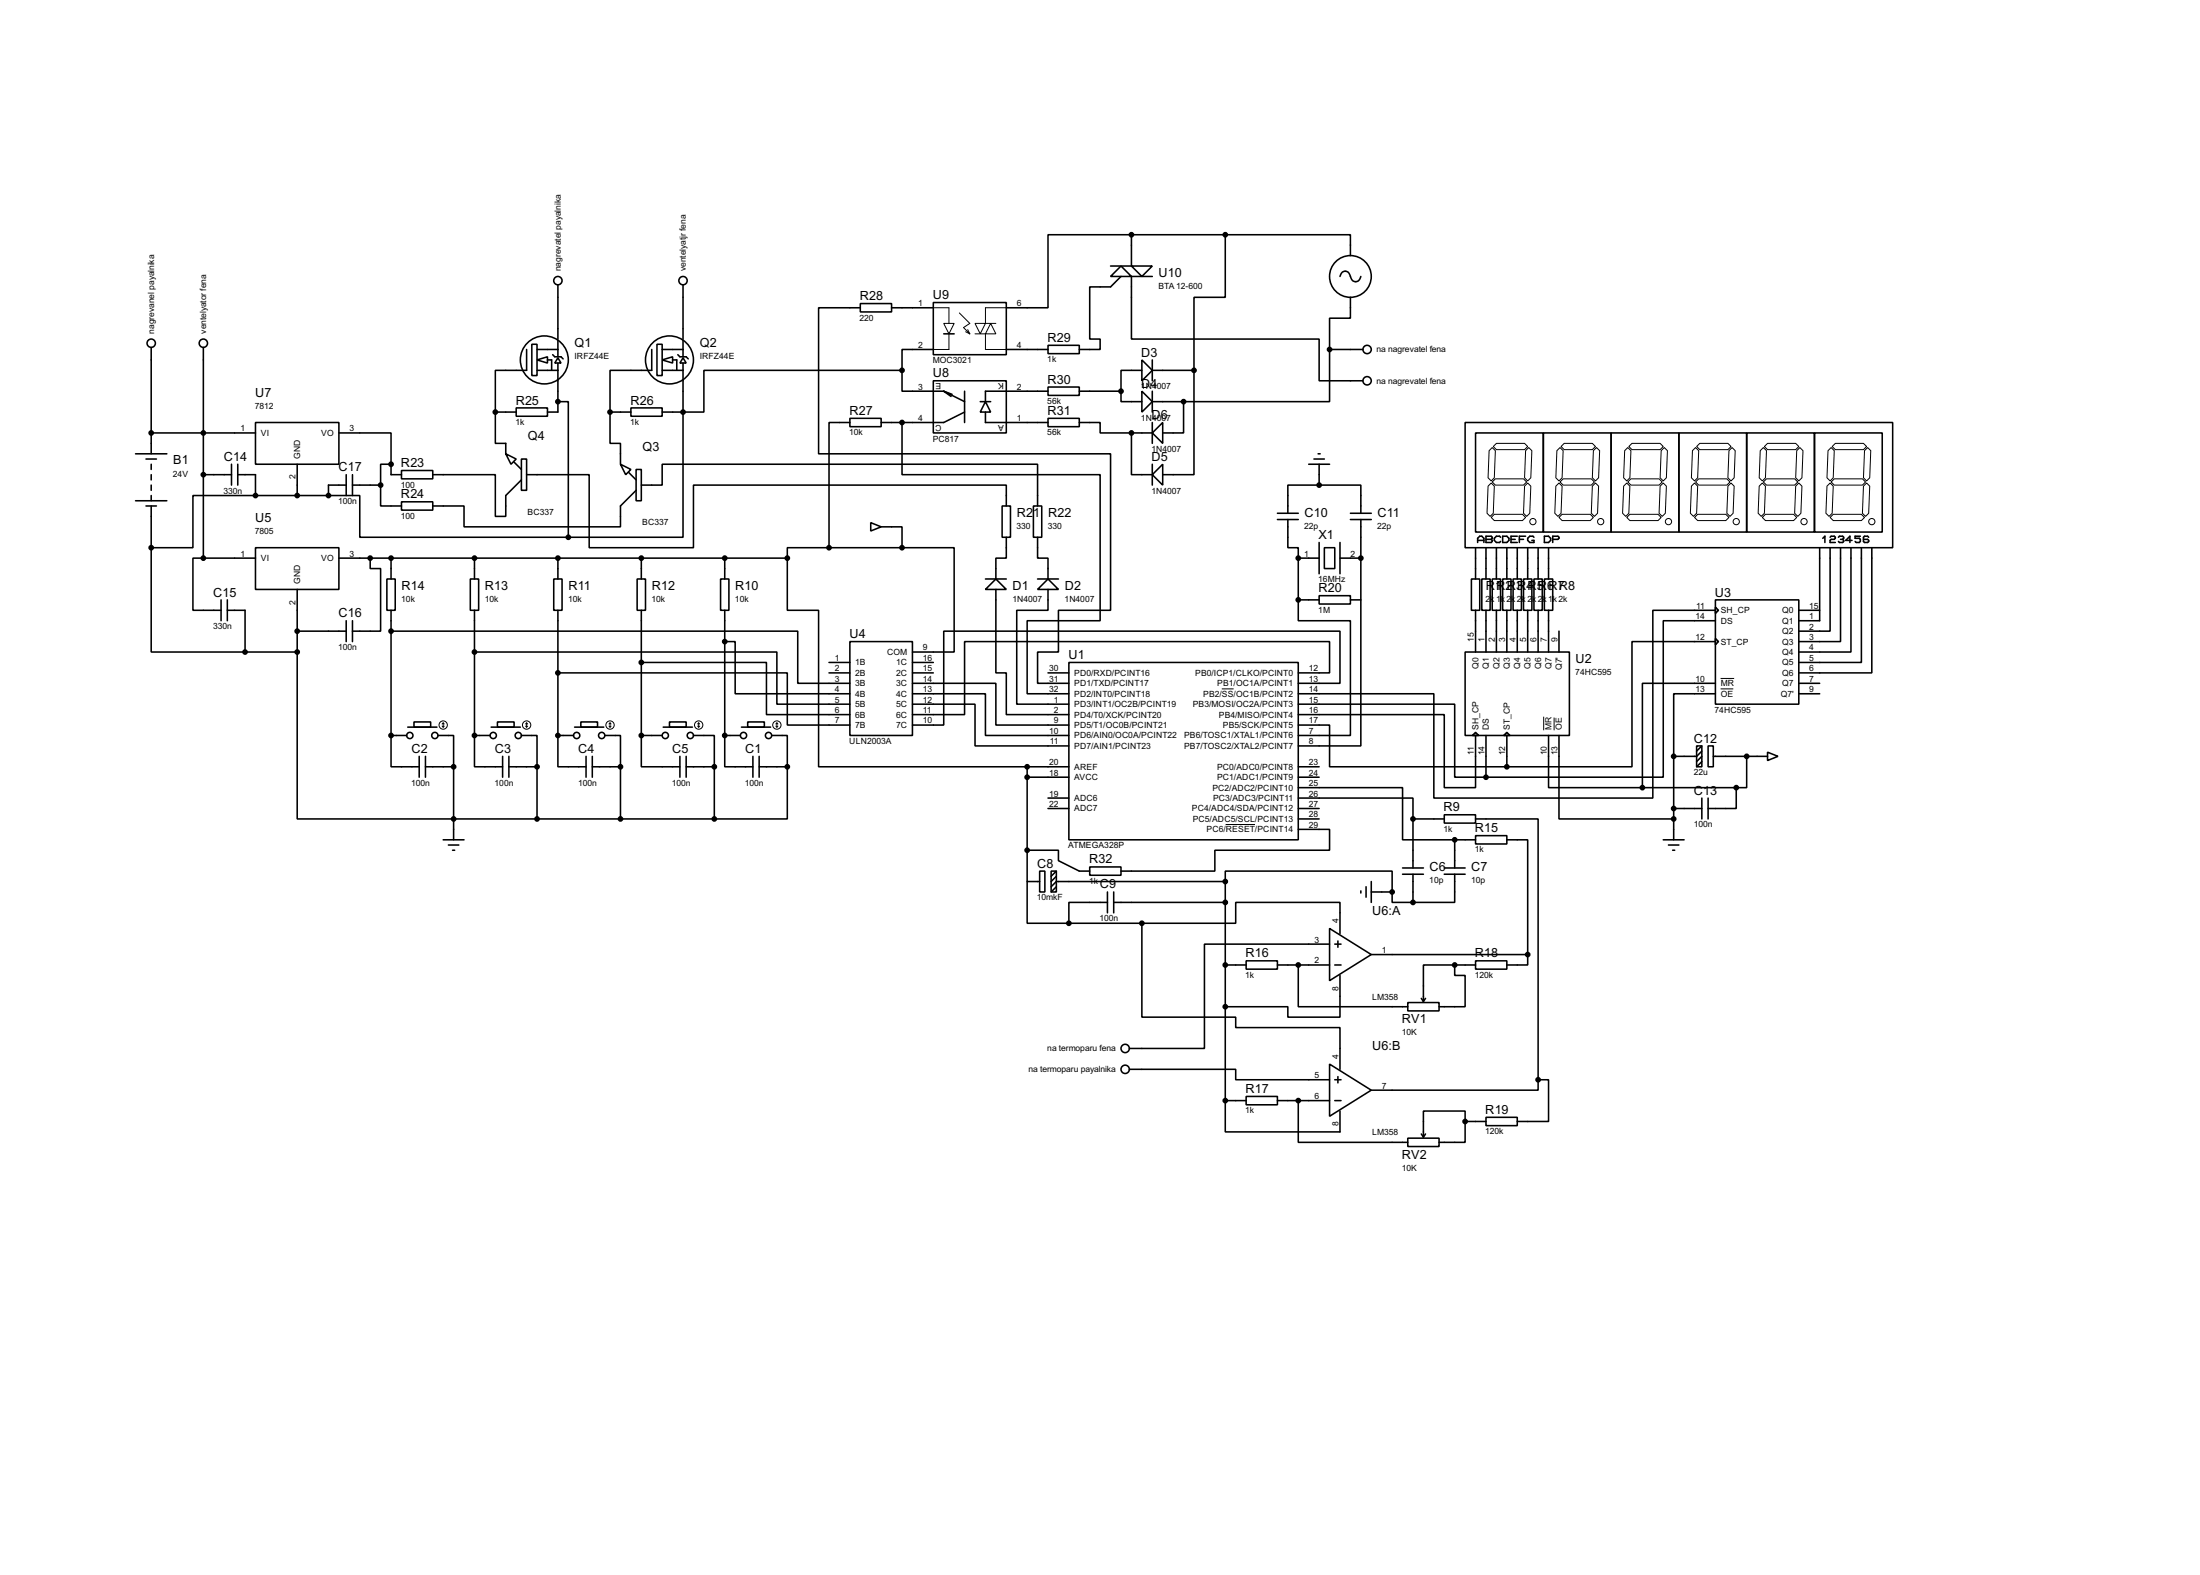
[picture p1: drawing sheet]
<svg xmlns="http://www.w3.org/2000/svg" width="536mm" height="383mm" viewBox="0 0 536 383" stroke-linecap="round" stroke-linejoin="round" font-family="sans-serif">
<g fill="none" stroke="#000" stroke-width=".38">
<path d="M275.6 57.1h-20.3v17.8h-10.2M275.6 57.1h22.8M275.6 57.1v7.7h-5.1M298.4 57.1h30.5v5.1M298.4 57.1v15.3h-7.6v17.8M135.9 69.3v13.2M166.4 69.3v13.2M209.5 73.9h7.7v2h-7.7zM209.5 74.9h-10.1v35.6h71.1v38.1h-12.7v10.1h-5.1v7.7h7.6M217.2 74.9h10.1M227.3 73.7h17.8v12.7h-17.8zM270.5 67.3l2.5-2.5 2.6 2.5z"/>
<path d="M273 67.3l-2.5 2.5h-5.1v12.7h2.6v2.6h-5.1M275.6 64.8h5.1l-2.6 2.5zM280.7 67.3h-5.1v15.2h45.7v10.2h10.7M326.4 67.3a1.27 1.27 0 0 1 1.3-1.3 1.27 1.27 0 0 1 1.2 1.3 1.27 1.27 0 0 0 1.3 1.3 1.27 1.27 0 0 0 1.3-1.3M328.9 72.4v5.1h-5.1v7.6M36.8 84.6v25.9M49.5 84.6v51.3M125.7 99.3h7.6v2h-7.6zM128.3 85.1v5.1h-7.7v10.1M129.5 83.8h1.3v7.6h-1.3zM130.8 87.6l2.5-.7v1.5zM130.8 85.1h5.1"/>
<path d="M130.8 90.2h5.1M133.3 87.6h1.1v2.6M134.6 86.4l.5 .5h1.6l.5 .5M135.9 87.1l.8 1.3h-1.6zM135.9 97.8h2.5v33M135.9 82.8v4.1M135.9 88.4v11.9h-2.6M153.7 99.3h7.6v2h-7.6zM158.7 85.1v5.1h-10.1v10.1M160 83.8h1.3v7.6h-1.3zM161.3 87.6l2.5-.7v1.5zM161.3 85.1h5.1"/>
<path d="M161.3 90.2h5.1M163.8 87.6h1v2.6M165.1 86.4l.5 .5h1.5l.5 .5M166.4 87.1l.7 1.3h-1.5zM166.4 82.8v4.1M166.4 88.4v11.9M219.7 90.2v5h10.2M219.7 90.2h-48.3v10.1h-5M227.3 92.7h17.8v12.7h-17.8zM227.3 85.1h-7.6v5.1M229.9 95.2l5 2.6M229.9 95.2l1.7 1.3"/>
<path d="M229.9 95.2l2 .8M229.9 81.3h2.5M234.9 95.2v7.7M238.8 97.8h2.5M240 97.8l1.3 2.5h-2.5zM245.1 85.1h10.2M255.3 84.1h7.6v2h-7.6zM255.3 94.2h7.6v2.1h-7.6zM255.3 95.2h-15.3v2.6M262.9 95.2h10.1M273 95.2v2.6h5.1M278.1 87.6l2.6 2.6-2.6 2.5z"/>
<path d="M278.1 95.2l2.6 2.6-2.6 2.5zM278.1 90.2h-5.1v5M280.7 97.8h7.6M280.7 90.2h10.1M280.7 87.6v5.1M280.7 95.2v5.1M288.3 97.8v7.6h-5.1M290.8 90.2v25.4h-7.6M323.8 85.1v12.7h-35.5M323.8 85.1h8.2M33 110.5h7.6M35.6 111.8h2.5"/>
<path d="M36.8 105.4h25.4M36.8 113v1.3M36.8 115.6v1.2M36.8 118.1v1.3M49.5 115.6h6.9M56.4 113v5.1M57.9 115.6h4.3v5M57.9 113v5.1M62.2 102.9h20.3v10.1h-20.3zM72.4 113v7.6M82.5 105.4h12.7v7.6M84.3 118.1h-4.3v2.5"/>
<path d="M84.3 115.6v5M85.9 118.1h6.8M85.9 115.6v5M92.7 118.1v5.1h5.1M95.2 113h-2.5v5.1M95.2 113v2.6h2.6M97.8 114.6h7.6v2h-7.6zM105.4 115.6h15.2v10.1h2.6v-5.1l3.8-3.8M120.6 100.3v7.6h2.6v2.6M120.6 100.3h5.1M123.2 110.5l2.5 1.3-1.2 1.2zM125.2 112.5l1.8 1.8"/>
<path d="M127 111.8h1.3v7.6h-1.3zM128.3 115.6h15.2v17.7h25.4v-15.2h76.2v5.1M148.6 100.3v7.6h2.5v5.1M148.6 100.3h5.1M151.1 113l2.6 1.3-1.3 1.3zM153.2 115.1l1.7 1.7M154.9 114.3h1.3v7.6h-1.3zM154.9 119.4l-3.8 3.8v5.1h-38.1v-5.1h-7.6M156.2 118.1h5.1v-5.1h91.4v10.2M161.3 100.3h5.1M166.4 100.3v30.5h-28M207 101.9h7.6v2h-7.6z"/>
<path d="M207 102.9h-5.1v30.4M219.7 102.9v12.7h48.3v35.5h-17.8v17.8h10.1M234.9 100.3l-5 2.6h-15.3M240 100.3v2.6h15.3M255.3 101.9h7.6v2h-7.6zM262.9 102.9h5.1v2.5h7.6M275.6 105.4v10.2h5.1M275.6 105.4h5.1M280.7 115.6l2.5-2.6v5.1zM280.7 105.4l2.5-2.5v5zM280.7 102.9v5M280.7 113v5.1"/>
<path d="M318.8 113h5M320 111.8h2.6M321.1 110.5h.5M321.3 118.1h-7.6v6.9M321.3 118.1h10.2v6.9M321.3 113v5.1M356.9 102.9h104.1v30.4h-104.1zM359.4 105.4h16.5v24.1h-16.5zM375.9 105.4h16.5v24.1h-16.5zM392.4 105.4h16.5v24.1h-16.5zM408.9 105.4h16.5v24.1h-16.5zM425.4 105.4h16.6v24.1h-16.6z"/>
<path d="M442 105.4h16.5v24.1h-16.5zM33 121.9h7.6M35.6 123.2h2.5M36.8 133.3v25.4h22.9M36.8 120.6v1.3M36.8 123.2v10.1M49.5 135.9h-2.5v12.7h6.8M49.5 135.9h12.7M62.2 133.3h20.3v10.2h-20.3zM62.2 120.6h-15.2v12.7h-10.2M62.2 120.6h17.8M80 120.6h7.6v10.2h50.8"/>
<path d="M82.5 135.9h109.3M90.2 135.9v2.5h2.5v15.3h-6.8M95.2 135.9v5.1M97.8 122.2h7.6v2h-7.6zM115.6 135.9v5.1M135.9 135.9v5.1M156.2 135.9v5.1M176.5 135.9v5.1M191.8 135.9v12.7h7.6v38.1h50.8M201.9 133.3h-10.1v2.6M201.9 133.3h17.8M212.1 127.3l2.5 1-2.5 1z"/>
<path d="M214.6 128.3h5.1v5M219.7 133.3h12.7v25.4h-10.2M244.1 123.2h2v7.6h-2zM245.1 130.8v5.1h-2.5v5.1M251.7 123.2h2v7.6h-2zM252.7 130.8v5.1h2.6v5.1M311.1 125h5.1M311.1 126.5h5.1M313.7 126.5v6.8h2.5v2.6M316.2 135.9h5.1M316.2 135.9v10.1M321.3 132.1v7.6"/>
<path d="M322.6 133.3h2.5v5.1h-2.5zM326.4 135.9h5.1M326.4 132.1v7.6M328.9 125h5.1M328.9 126.5h5.1M331.5 135.9v45.7h-15.3M331.5 126.5v9.4M359.4 133.3v7.7M359.9 132.1v-1l.5-.5h.5l.5 .5v1M359.9 131.6h1.5M361.9 130.6h1.3l.3 .2-.3 .5 .3 .5-.3 .3h-1.3zM361.9 133.3v7.7"/>
<path d="M361.9 131.3h1.3M364.5 133.3v7.7M365.5 130.8l-.2-.2h-.8l-.5 .5v.5l.5 .5h.8l.2-.3M366 130.6h1l.5 .5v.5l-.5 .5h-1zM367 133.3v7.7M368 131.3h1.1M369.6 133.3v7.7M369.6 130.6h-1.6v1.5h1.6M370.1 131.3h1M371.6 130.6h-1.5v1.5M372.1 133.3v7.7M373.6 130.8l-.2-.2h-.8l-.5 .5v.5l.5 .5h1v-.5h-.5"/>
<path d="M374.6 133.3v7.7M376.2 130.6h1l.5 .5v.5l-.5 .5h-1zM377.2 133.3v7.7M378.2 131.3h1.3l.2-.5-.2-.2h-1.3v1.5M443.2 133.3v17.8h-5.1M444 131.1l.5-.5v1.5M445.8 133.3v20.4h-7.7M445.8 130.8l.2-.2h.8l.2 .5-.2 .2h-.8l-.2 .3v.5h1.2M447.8 130.8l.3-.2h.7l.3 .2-.3 .5M448.3 133.3v22.9h-10.2M448.3 131.3h.5M448.8 131.3l.3 .3-.3 .5h-.7l-.3-.3"/>
<path d="M450.8 133.3v25.4h-12.7M451.1 131.6h-1.5l1-1v1.5M453.1 130.6h-1.2v.5h1l.2 .2v.5l-.2 .3h-.8l-.2-.3M453.4 133.3v28h-15.3M455.2 130.8l-.3-.2h-.7l-.3 .2v1l.3 .3h.7l.3-.3-.3-.5h-1M455.9 133.3v30.5h-17.8M53.8 146v5.1M55.4 148.6h4.3v10.1M55.4 146v5.1M59.7 158.7h12.7M72.4 158.7v40.7h101.6M72.4 143.5v15.2"/>
<path d="M72.4 153.7h11.9M84.3 151.1v5.1M85.9 151.1v5.1M94.2 141h2.1v7.6h-2.1zM95.2 153.7h99.1v12.7h12.7M95.2 148.6v30.5M114.6 141h2v7.6h-2zM115.6 158.7h73.6v12.7h17.8M115.6 148.6v30.5M134.9 141h2v7.6h-2zM135.9 148.6v30.5M155.2 141h2v7.6h-2z"/>
<path d="M156.2 148.6v30.5M175.5 141h2v7.6h-2zM176.5 156.2h2.6v12.7h27.9M176.5 148.6v30.5M207 156.2h15.2v22.9h-15.2zM240 141h5.1M242.6 141l2.5 2.5h-5.1zM242.6 143.5v20.3h2.5v10.2h15.2M252.7 141h5.1M255.3 141l2.5 2.5h-5.1zM255.3 143.5v5.1h-7.7v22.8h12.7M316.2 146v5.1h12.7v28h-12.7"/>
<path d="M316.2 146h5.1M321.3 145h7.6v2.1h-7.6zM328.9 146h2.6M356.9 158.7h25.4v20.4h-25.4zM358.4 141h2v7.6h-2zM359.4 148.6v10.1M360.9 141h2.1v7.6h-2.1zM361.9 148.6v10.1M363.5 141h2v7.6h-2zM364.5 148.6v10.1M366 141h2v7.6h-2zM367 148.6v10.1"/>
<path d="M368.6 141h2v7.6h-2zM369.6 148.6v10.1M371.1 141h2v7.6h-2zM372.1 148.6v10.1M373.6 141h2.1v7.6h-2.1zM374.6 148.6v10.1M376.2 141h2v7.6h-2zM377.2 148.6v10.1M379.7 153.7v5M417.8 146h20.3v25.4h-20.3zM417.8 147.8l.8 .8-.8 .8zM417.8 155.4l.8 .8-.8 .8z"/>
<path d="M417.8 148.6h-15.2v45.7h-53.4v-25.4h-33M417.8 156.2h-20.3v30.5h-30.5M417.8 151.1h-12.7v38.1h-43.2M438.1 148.6h5.1M95.2 179.1v7.6h6.9M95.2 179.1h3.9M99.3 177h7.1M100.8 175.8h4.1v1.2h-4.1zM106.7 179.1h3.8v7.6M115.6 179.1v7.6h6.8M115.6 179.1h3.8M119.6 177h7.1"/>
<path d="M121.2 175.8h4v1.2h-4zM127 179.1h3.8v7.6M135.9 179.1v7.6h6.8M135.9 163.8h55.9v12.7h15.2M135.9 179.1h3.8M140 177h7.1M141.5 175.8h4v1.2h-4zM147.3 179.1h3.8v7.6M156.2 179.1v7.6h9.4M156.2 161.3h30.5v12.7h20.3M156.2 179.1h5.1M161.5 177h7.2"/>
<path d="M163.1 175.8h4v1.2h-4zM168.9 179.1h5.1v7.6M176.5 179.1v7.6h6.9M176.5 179.1h3.8M180.6 177h7.1M182.1 175.8h4.1v1.2h-4.1zM188 179.1h3.8v7.6M201.9 163.8h5.1M201.9 161.3h5.1M222.2 166.4h20.4v10.1h17.7M222.2 168.9h17.8v10.2h20.3M222.2 171.4h15.3v10.2h22.8"/>
<path d="M222.2 163.8h5.1M222.2 161.3h5.1M255.3 163.8h5M260.3 161.3h55.9v43.2h-55.9zM316.2 174h35.6v17.8h7.6v-12.7M316.2 176.5h7.6v10.2h43.2M316.2 171.4h38.1v17.8h7.6M316.2 163.8h7.6v-7.6h-88.9v17.8h-12.7M316.2 166.4h10.2v-12.7h-96.5v22.8h-7.7M358.6 179.1l.8-.8 .8 .8zM361.9 179.1v10.1M366.3 179.1l.7-.8 .8 .8z"/>
<path d="M367 179.1v7.6M377.2 179.1v12.7h22.8M379.7 179.1v20.3h28M417.8 166.4h-17.8v25.4M417.8 168.9h-10.1v15.2M438.1 166.4h5.1M438.1 168.9h5.1M102.1 184.1v5.1M103.6 186.7h6.9M103.6 184.1v5.1M110.5 186.7v17.8M122.4 184.1v5.1"/>
<path d="M124 186.7h6.8M124 184.1v5.1M130.8 186.7v12.7M142.7 184.1v5.1M144.3 186.7h6.8M144.3 184.1v5.1M151.1 186.7v12.7M165.6 184.1v5.1M167.1 186.7h6.9M167.1 184.1v5.1M174 186.7v12.7M183.4 184.1v5.1"/>
<path d="M184.9 186.7h6.9M184.9 184.1v5.1M191.8 186.7v12.7h-17.8M250.2 186.7h10.1M250.2 189.2h10.1M250.2 186.7v20.3M255.3 196.8h5M255.3 194.3h5M316.2 194.3h28v5.1M316.2 191.8h25.4v12.7h12.7M316.2 186.7h5.1M316.2 199.4h5.1"/>
<path d="M316.2 189.2h5.1M316.2 196.8h5.1M344.2 199.4h7.6M344.2 199.4v11.9M351.8 198.4h7.6v2h-7.6zM359.4 199.4h15.2v63.5M400 191.8h22.9M407.7 184.1v20.4M407.7 196.8h6.8M413.3 181.6h1.2v5.1h-1.2zM414.5 182.9l-1.2 1.2h-5.6M414.5 185.4l-1.2 1.3"/>
<path d="M414.5 184.1l-1.2 1.3M414.5 181.6l-1.2 1.3M414.5 194.3v5.1M416.1 181.6h1.2v5.1h-1.2zM416.1 194.3v5.1M417.3 184.1h13.2M422.9 191.8v5h-6.8M425.4 184.1v7.7h-2.5M430.5 183.1l2.6 1-2.6 1.1zM107.9 204.5h5.1M109.2 205.7h2.6M110.2 207h.5"/>
<path d="M250.2 207v17.8h10.1M250.2 207h7.6v2.5l5.1 2.6h2.5M250.2 214.6h3M253.2 212.1h1.3v5.1h-1.3zM256 212.1h1.3v5.1h-1.3zM257.3 212.1l-1.3 1.3M257.3 213.4l-1.3 1.2M257.3 215.9l-1.3 1.3M265.4 211.1h7.6v2h-7.6zM269.7 219.7h-9.4v5.1M269.7 217.2v5M271.3 219.7h27.1"/>
<path d="M271.3 217.2v5M298.4 214.6v-2.5h40.7v5.1M298.4 214.6v53.4M298.4 214.6h-41.1l-1.3 1.3M316.2 201.9h7.6v5.1h-27.9v5.1h-22.9M331.5 216.9v.5M332.7 215.9v2.5M334 217.2h5.1M334 214.6v5.1M339.1 217.2v2.5h5.1M341.6 212.9h5.1M341.6 211.3h5.1"/>
<path d="M344.2 212.9v6.8M351.8 212.9h5.1M351.8 211.3h5.1M354.3 212.9v6.8h-10.1M354.3 204.5h5.1M354.3 204.5v6.8M359.4 203.5h7.6v2h-7.6zM367 204.5h5.1v27.9M405.1 204.5h5.1M406.4 205.7h2.5M407.4 207h.5M260.3 224.8h17.8"/>
<path d="M278.1 224.8v22.8h22.9v2.6h25.4v10.1M278.1 224.8h22.9v-5.1h25.4v7.6M298.4 234.9h5.1M303.5 233.9h7.6v2.1h-7.6zM311.1 234.9h12.7M316.2 234.9v10.2h26.7M323.8 226.1l10.2 6.3-10.2 6.4zM323.8 229.9h-30.4v25.4h-18.3M325.1 234.9h1.5M325.1 229.9h1.5M325.9 229.1v1.5M326.4 237.5v10.1h-12.7v-2.5h-15.3"/>
<path d="M334 232.4h38.1M354.3 234.9h-7.6v8.9M354.3 234.9v2.6h2.6v7.6h-6.4M354.3 234.9h5.1M359.4 233.9h7.6v2.1h-7.6zM372.1 232.4v2.5h-5.1M323.8 259.1l10.2 6.3-10.2 6.4zM342.9 244.1h7.6v2h-7.6zM346.2 243.1l.5 .7M347.2 243.1l-.5 .7M275.1 260.3h25.9v2.6h22.8M298.4 268v7.6h28v-5.1"/>
<path d="M298.4 268h5.1M303.5 267h7.6v2h-7.6zM311.1 268h12.7M316.2 268v10.1h26.7M325.1 268h1.5M325.1 262.9h1.5M325.9 262.1v1.6M342.9 277.1h7.6v2h-7.6zM346.2 276.1l.5 .8M347.2 276.1l-.5 .8M356.9 273v-2.5h-10.2v6.4M356.9 273v5.1h-6.4"/>
<path d="M356.9 273h5M361.9 272h7.7v2.1h-7.7zM374.6 262.9v2.5h-40.6M374.6 262.9h2.6v10.1h-7.6"/>
<circle cx="135.9" cy="68.3" r="1.02"/>
<circle cx="166.4" cy="68.3" r="1.02"/>
<circle cx="328.9" cy="67.3" r="5.1"/>
<circle cx="36.8" cy="83.6" r="1.02"/>
<circle cx="49.5" cy="83.6" r="1.02"/>
<circle cx="132.6" cy="87.6" r="5.8"/>
<circle cx="163.1" cy="87.6" r="5.8"/>
<circle cx="333" cy="92.7" r="1.02"/>
<circle cx="333" cy="85.1" r="1.02"/>
<circle cx="99.8" cy="179.1" r=".76"/>
<circle cx="105.9" cy="179.1" r=".76"/>
<circle cx="120.1" cy="179.1" r=".76"/>
<circle cx="126.2" cy="179.1" r=".76"/>
<circle cx="140.5" cy="179.1" r=".76"/>
<circle cx="146.6" cy="179.1" r=".76"/>
<circle cx="162.1" cy="179.1" r=".76"/>
<circle cx="168.1" cy="179.1" r=".76"/>
<circle cx="181.1" cy="179.1" r=".76"/>
<circle cx="187.2" cy="179.1" r=".76"/>
<circle cx="274.1" cy="255.3" r="1.02"/>
<circle cx="274.1" cy="260.4" r="1.02"/>
</g>
<g fill="none" stroke="#000" stroke-width=".24">
<path d="M227.3 74.9h3.8v3.8M229.9 78.7h2.5l-1.3 2.6zM233.7 76.2l2.5 2.5-1.5 1.1 1.5 1.5M237.5 78.7h2.5l-1.2 2.6zM241.3 78.7l1.3 2.6h-2.6zM245.1 74.9h-5.1v3.8h2.6M231.1 81.3v3.8h-3.8M235.2 80.8l1 .5M235.7 80.3l.5 1M237.5 81.3h2.5v3.8h5.1M362.5 118.4l.7-.8 .8 .8-.3 6.6-.7 .7-.8-.7zM362.7 109.7l.8-.7 .7 .7-.2 6.6-.8 .8-.7-.8z"/>
<path d="M363.5 117.3l.7-.7h6.9l.8 .7-.8 .8h-6.9zM363.7 108.7l.8-.8h6.8l.8 .8-.8 .8h-6.8zM371.3 118.4l.8-.8 .8 .8-.3 6.6-.7 .7-.8-.7zM371.6 109.7l.8-.7 .7 .7-.2 6.6-.8 .8-.8-.8zM379 118.4l.7-.8 .8 .8-.3 6.6-.7 .7-.8-.7zM379.2 109.7l.8-.7 .7 .7-.2 6.6-.8 .8-.7-.8zM380 117.3l.7-.7h6.9l.8 .7-.8 .8h-6.9zM380.2 108.7l.8-.8h6.9l.7 .8-.7 .8h-6.9zM387.9 118.4l.7-.8 .8 .8-.3 6.6-.7 .7-.8-.7zM388.1 109.7l.8-.7 .7 .7-.2 6.6-.8 .8-.7-.8zM395.5 118.4l.7-.8 .8 .8-.3 6.6-.7 .7-.8-.7zM396.5 117.3l.8-.7h6.8l.8 .7-.8 .8h-6.8z"/>
<path d="M396.5 109l.8 .7-.3 6.6-.8 .8-.7-.8 .2-6.6zM396.7 108.7l.8-.8h6.9l.7 .8-.7 .8h-6.9zM404.4 118.4l.7-.8 .8 .8-.3 6.6-.7 .7-.8-.7zM404.6 109.7l.8-.7 .7 .7-.2 6.6-.8 .8-.7-.8zM412 118.4l.7-.8 .8 .8-.2 6.6-.8 .7-.8-.7zM412.2 109.7l.8-.7 .8 .7-.3 6.6-.8 .8-.7-.8zM413 117.3l.8-.7h6.8l.8 .7-.8 .8h-6.8zM413.3 108.7l.7-.8h6.9l.7 .8-.7 .8h-6.9zM420.9 118.4l.7-.8 .8 .8-.3 6.6-.7 .7-.8-.7zM421.1 109.7l.8-.7 .8 .7-.3 6.6-.8 .8-.7-.8zM428.5 118.4l.8-.8 .7 .8-.2 6.6-.8 .7-.8-.7zM428.8 109.7l.7-.7 .8 .7-.3 6.6-.7 .8-.8-.8z"/>
<path d="M429.5 117.3l.8-.7h6.8l.8 .7-.8 .8h-6.8zM429.8 108.7l.7-.8h6.9l.7 .8-.7 .8h-6.9zM437.4 118.4l.7-.8 .8 .8-.2 6.6-.8 .7-.8-.7zM437.6 109.7l.8-.7 .8 .7-.3 6.6-.8 .8-.7-.8zM445 118.4l.8-.8 .7 .8-.2 6.6-.8 .7-.7-.7zM445.3 109.7l.7-.7 .8 .7-.3 6.6-.7 .8-.8-.8zM446 117.3l.8-.7h6.8l.8 .7-.8 .8h-6.8zM446.3 108.7l.7-.8h6.9l.8 .8-.8 .8h-6.9zM453.9 118.4l.8-.8 .7 .8-.2 6.6-.8 .7-.8-.7zM454.2 109.7l.7-.7 .8 .7-.3 6.6-.7 .8-.8-.8zM364 125.2h6.8l.8 .8-.8 .7h-6.8l-.8-.7zM380.5 125.2h6.8l.8 .8-.8 .7h-6.8l-.8-.7z"/>
<path d="M396.2 126l.8-.8h6.9l.7 .8-.7 .7h-6.9zM412.7 126l.8-.8h6.9l.7 .8-.7 .7h-6.9zM429.3 126l.7-.8h6.9l.7 .8-.7 .7h-6.9zM445.8 126l.7-.8h6.9l.8 .8-.8 .7h-6.9zM107.7 176.8l.2 .2M107.9 176v1M107.9 176l-.2 .3M107.9 176l.3 .3M108.2 176.8l-.3 .2M128 176.8l.3 .2M128.3 176v1M128.3 176l-.3 .3"/>
<path d="M128.3 176l.2 .3M128.5 176.8l-.2 .2M148.3 176.8l.3 .2M148.6 176v1M148.6 176l-.3 .3M148.6 176l.2 .3M148.8 176.8l-.2 .2M169.9 176.8l.3 .2M170.2 176v1M170.2 176l-.3 .3M170.2 176l.2 .3M170.4 176.8l-.2 .2"/>
<path d="M189 176.8l.2 .2M189.2 176v1M189.2 176l-.2 .3M189.2 176l.3 .3M189.5 176.8l-.3 .2M297.6 167.7h2.9M376 174.5v3.3M378.5 174.7v3.1M419.1 167.7h3.1M419.1 165.2h3.3M298.5 200.7h7.2"/>
<circle cx="373.4" cy="127" r=".76"/>
<circle cx="389.9" cy="127" r=".76"/>
<circle cx="406.4" cy="127" r=".76"/>
<circle cx="422.9" cy="127" r=".76"/>
<circle cx="439.4" cy="127" r=".76"/>
<circle cx="455.9" cy="127" r=".76"/>
<circle cx="107.9" cy="176.5" r="1.02"/>
<circle cx="128.3" cy="176.5" r="1.02"/>
<circle cx="148.6" cy="176.5" r="1.02"/>
<circle cx="170.2" cy="176.5" r="1.02"/>
<circle cx="189.2" cy="176.5" r="1.02"/>
</g>
<g fill="#000" stroke="#000" stroke-width=".38">
<circle cx="275.6" cy="57.1" r=".51"/>
<circle cx="298.4" cy="57.1" r=".51"/>
<circle cx="135.9" cy="97.8" r=".51"/>
<circle cx="219.7" cy="90.2" r=".51"/>
<circle cx="273" cy="95.2" r=".51"/>
<circle cx="288.3" cy="97.8" r=".51"/>
<circle cx="290.8" cy="90.2" r=".51"/>
<circle cx="323.8" cy="85.1" r=".51"/>
<circle cx="36.8" cy="105.4" r=".51"/>
<circle cx="49.5" cy="115.6" r=".51"/>
<circle cx="49.5" cy="105.4" r=".51"/>
<circle cx="92.7" cy="118.1" r=".51"/>
<circle cx="95.2" cy="113" r=".51"/>
<circle cx="120.6" cy="100.3" r=".51"/>
<circle cx="148.6" cy="100.3" r=".51"/>
<circle cx="166.4" cy="100.3" r=".51"/>
<circle cx="219.7" cy="102.9" r=".51"/>
<circle cx="275.6" cy="105.4" r=".51"/>
<circle cx="321.3" cy="118.1" r=".51"/>
<circle cx="36.8" cy="133.3" r=".51"/>
<circle cx="49.5" cy="135.9" r=".51"/>
<circle cx="62.2" cy="120.6" r=".51"/>
<circle cx="72.4" cy="120.6" r=".51"/>
<circle cx="80" cy="120.6" r=".51"/>
<circle cx="90.2" cy="135.9" r=".51"/>
<circle cx="95.2" cy="135.9" r=".51"/>
<circle cx="115.6" cy="135.9" r=".51"/>
<circle cx="135.9" cy="135.9" r=".51"/>
<circle cx="138.4" cy="130.8" r=".51"/>
<circle cx="156.2" cy="135.9" r=".51"/>
<circle cx="176.5" cy="135.9" r=".51"/>
<circle cx="191.8" cy="135.9" r=".51"/>
<circle cx="201.9" cy="133.3" r=".51"/>
<circle cx="219.7" cy="133.3" r=".51"/>
<circle cx="316.2" cy="135.9" r=".51"/>
<circle cx="331.5" cy="135.9" r=".51"/>
<circle cx="59.7" cy="158.7" r=".51"/>
<circle cx="72.4" cy="158.7" r=".51"/>
<circle cx="72.4" cy="153.7" r=".51"/>
<circle cx="95.2" cy="153.7" r=".51"/>
<circle cx="115.6" cy="158.7" r=".51"/>
<circle cx="176.5" cy="156.2" r=".51"/>
<circle cx="316.2" cy="146" r=".51"/>
<circle cx="95.2" cy="179.1" r=".51"/>
<circle cx="115.6" cy="179.1" r=".51"/>
<circle cx="135.9" cy="179.1" r=".51"/>
<circle cx="135.9" cy="163.8" r=".51"/>
<circle cx="156.2" cy="179.1" r=".51"/>
<circle cx="156.2" cy="161.3" r=".51"/>
<circle cx="176.5" cy="179.1" r=".51"/>
<circle cx="110.5" cy="199.4" r=".51"/>
<circle cx="110.5" cy="186.7" r=".51"/>
<circle cx="130.8" cy="186.7" r=".51"/>
<circle cx="130.8" cy="199.4" r=".51"/>
<circle cx="151.1" cy="199.4" r=".51"/>
<circle cx="151.1" cy="186.7" r=".51"/>
<circle cx="174" cy="186.7" r=".51"/>
<circle cx="174" cy="199.4" r=".51"/>
<circle cx="191.8" cy="186.7" r=".51"/>
<circle cx="250.2" cy="186.7" r=".51"/>
<circle cx="250.2" cy="189.2" r=".51"/>
<circle cx="344.2" cy="199.4" r=".51"/>
<circle cx="361.9" cy="189.2" r=".51"/>
<circle cx="367" cy="186.7" r=".51"/>
<circle cx="400" cy="191.8" r=".51"/>
<circle cx="407.7" cy="184.1" r=".51"/>
<circle cx="407.7" cy="199.4" r=".51"/>
<circle cx="407.7" cy="196.8" r=".51"/>
<circle cx="422.9" cy="191.8" r=".51"/>
<circle cx="425.4" cy="184.1" r=".51"/>
<circle cx="250.2" cy="207" r=".51"/>
<circle cx="298.4" cy="219.7" r=".51"/>
<circle cx="298.4" cy="214.6" r=".51"/>
<circle cx="339.1" cy="217.2" r=".51"/>
<circle cx="344.2" cy="219.7" r=".51"/>
<circle cx="354.3" cy="204.5" r=".51"/>
<circle cx="260.3" cy="224.8" r=".51"/>
<circle cx="278.1" cy="224.8" r=".51"/>
<circle cx="298.4" cy="234.9" r=".51"/>
<circle cx="316.2" cy="234.9" r=".51"/>
<circle cx="354.3" cy="234.9" r=".51"/>
<circle cx="372.1" cy="232.4" r=".51"/>
<circle cx="298.4" cy="245.1" r=".51"/>
<circle cx="298.4" cy="268" r=".51"/>
<circle cx="316.2" cy="268" r=".51"/>
<circle cx="356.9" cy="273" r=".51"/>
<circle cx="374.6" cy="262.9" r=".51"/>
</g>
<g font-size="3.4">
<text x="282.2" y="67.4">U10</text>
<text x="209.4" y="73.1">R28</text>
<text x="227.2" y="72.9">U9</text>
<text x="255.2" y="83.3">R29</text>
<text x="140" y="84.4">Q1</text>
<text x="170.4" y="84.4">Q2</text>
<text x="278" y="86.8">D3</text>
<text x="227.2" y="91.9">U8</text>
<text x="255.2" y="93.4">R30</text>
<text x="278" y="94.4">D4</text>
<text x="62.1" y="96.6">U7</text>
<text x="125.6" y="98.5">R25</text>
<text x="153.6" y="98.5">R26</text>
<text x="206.9" y="101">R27</text>
<text x="255.2" y="101">R31</text>
<text x="128.5" y="107.1">Q4</text>
<text x="280.5" y="102.1">D6</text>
<text x="42.2" y="113.1">B1</text>
<text x="54.5" y="112.2">C14</text>
<text x="97.7" y="113.7">R23</text>
<text x="156.5" y="109.7">Q3</text>
<text x="280.5" y="112.2">D5</text>
<text x="82.4" y="114.8">C17</text>
<text x="97.7" y="121.4">R24</text>
<text x="247.7" y="125.8">R21</text>
<text x="255.3" y="125.8">R22</text>
<text x="317.7" y="125.8">C10</text>
<text x="335.5" y="125.8">C11</text>
<text x="62.1" y="127">U5</text>
<text x="321.2" y="131.3">X1</text>
<text x="97.8" y="143.6">R14</text>
<text x="118.1" y="143.6">R13</text>
<text x="138.4" y="143.6">R11</text>
<text x="158.8" y="143.6">R12</text>
<text x="179.1" y="143.6">R10</text>
<text x="246.6" y="143.6">D1</text>
<text x="259.3" y="143.6">D2</text>
<text x="361.9" y="143.6">R</text>
<text x="364.2" y="143.6">1</text>
<text x="364.5" y="143.6">R</text>
<text x="366.7" y="143.6">2</text>
<text x="367" y="143.6">R</text>
<text x="369.3" y="143.6">3</text>
<text x="369.5" y="143.6">R</text>
<text x="371.8" y="143.6">4</text>
<text x="372.1" y="143.6">R</text>
<text x="374.4" y="143.6">5</text>
<text x="374.6" y="143.6">R</text>
<text x="376.9" y="143.6">6</text>
<text x="377.2" y="143.6">R7R8</text>
<text x="52" y="145.2">C15</text>
<text x="321.2" y="144.2">R20</text>
<text x="417.7" y="145.2">U3</text>
<text x="82.4" y="150.3">C16</text>
<text x="206.9" y="155.4">U4</text>
<text x="260.2" y="160.5">U1</text>
<text x="383.8" y="161.3">U2</text>
<text x="100.2" y="183.3">C2</text>
<text x="120.5" y="183.3">C3</text>
<text x="140.9" y="183.3">C4</text>
<text x="163.7" y="183.3">C5</text>
<text x="181.5" y="183.3">C1</text>
<text x="412.6" y="180.8">C12</text>
<text x="351.6" y="197.5">R9</text>
<text x="412.6" y="193.5">C13</text>
<text x="359.3" y="202.6">R15</text>
<text x="252.6" y="211.2">C8</text>
<text x="265.3" y="210.2">R32</text>
<text x="348.2" y="212.1">C6</text>
<text x="358.4" y="212.1">C7</text>
<text x="267.9" y="216.3">C9</text>
<text x="334.2" y="222.7">U6:A</text>
<text x="303.4" y="233.1">R16</text>
<text x="359.3" y="233.1">R18</text>
<text x="341.5" y="249">RV1</text>
<text x="334.2" y="255.7">U6:B</text>
<text x="303.4" y="266.1">R17</text>
<text x="361.8" y="271.2">R19</text>
<text x="341.5" y="282.1">RV2</text>
</g>
<g font-size="2.3">
<text x="136.6" y="66" transform="rotate(-90 136.6 66)">nagrevatel payalnika</text>
<text x="167.1" y="66" transform="rotate(-90 167.1 66)">ventelyatjr fena</text>
<text x="282.1" y="70.3">BTA 12-600</text>
<text x="223.6" y="74.5">1</text>
<text x="247.6" y="74.5">6</text>
<text x="37.5" y="81.3" transform="rotate(-90 37.5 81.3)">nagrevanel payalnika</text>
<text x="50.2" y="81.3" transform="rotate(-90 50.2 81.3)">ventelyator fena</text>
<text x="209.4" y="78.1">220</text>
<text x="139.9" y="87.3">IRFZ44E</text>
<text x="170.4" y="87.3">IRFZ44E</text>
<text x="223.6" y="84.7">2</text>
<text x="227.2" y="88.5">MOC3021</text>
<text x="247.6" y="84.7">4</text>
<text x="255.1" y="88.2">1k</text>
<text x="335.3" y="85.8">na nagrevatel fena</text>
<text x="223.6" y="94.9">3</text>
<text x="229.3" y="93.3" transform="rotate(-180 229.3 93.3)">E</text>
<text x="244.5" y="93.3" transform="rotate(-180 244.5 93.3)">K</text>
<text x="247.6" y="94.9">2</text>
<text x="277.9" y="94.8">1N4007</text>
<text x="335.3" y="93.4">na nagrevatel fena</text>
<text x="62.1" y="99.5">7812</text>
<text x="255.1" y="98.4">56k</text>
<text x="58.5" y="105">1</text>
<text x="63.5" y="106.1">VI</text>
<text x="78.2" y="106.1">VO</text>
<text x="85.1" y="105">3</text>
<text x="125.6" y="103.5">1k</text>
<text x="153.5" y="103.5">1k</text>
<text x="206.8" y="106">10k</text>
<text x="223.6" y="102.5">4</text>
<text x="227.2" y="107.5">PC817</text>
<text x="229.3" y="103.4" transform="rotate(-180 229.3 103.4)">C</text>
<text x="244.5" y="103.4" transform="rotate(-180 244.5 103.4)">A</text>
<text x="247.6" y="102.5">1</text>
<text x="255.1" y="106">56k</text>
<text x="277.9" y="102.4">1N4007</text>
<text x="73.1" y="111.7" transform="rotate(-90 73.1 111.7)">GND</text>
<text x="280.5" y="110.1">1N4007</text>
<text x="42.1" y="116">24V</text>
<text x="72" y="116.7" transform="rotate(-90 72 116.7)">2</text>
<text x="97.6" y="118.7">100</text>
<text x="54.4" y="120.2">330n</text>
<text x="82.4" y="122.8">100n</text>
<text x="128.5" y="125.3">BC337</text>
<text x="280.5" y="120.2">1N4007</text>
<text x="62.1" y="130">7805</text>
<text x="97.6" y="126.3">100</text>
<text x="156.5" y="127.8">BC337</text>
<text x="247.6" y="128.7">330</text>
<text x="255.2" y="128.7">330</text>
<text x="317.7" y="128.7">22p</text>
<text x="335.4" y="128.7">22p</text>
<text x="58.5" y="135.5">1</text>
<text x="63.5" y="136.6">VI</text>
<text x="78.2" y="136.6">VO</text>
<text x="85.1" y="135.5">3</text>
<text x="317.6" y="135.5">1</text>
<text x="328.9" y="135.5">2</text>
<text x="73.1" y="142.2" transform="rotate(-90 73.1 142.2)">GND</text>
<text x="321.1" y="141.8">16MHz</text>
<text x="72" y="147.2" transform="rotate(-90 72 147.2)">2</text>
<text x="97.7" y="146.5">10k</text>
<text x="118.1" y="146.5">10k</text>
<text x="138.4" y="146.5">10k</text>
<text x="158.7" y="146.5">10k</text>
<text x="179" y="146.5">10k</text>
<text x="246.6" y="146.5">1N4007</text>
<text x="259.3" y="146.5">1N4007</text>
<text x="321.1" y="149.2">1M</text>
<text x="361.9" y="146.5">2</text>
<text x="363" y="146.5">k</text>
<text x="364.4" y="146.5">1</text>
<text x="365.5" y="146.5">k</text>
<text x="366.9" y="146.5">2</text>
<text x="368.1" y="146.5">k</text>
<text x="369.5" y="146.5">2</text>
<text x="370.6" y="146.5">k</text>
<text x="372" y="146.5">2</text>
<text x="373.2" y="146.5">k</text>
<text x="374.6" y="146.5">2</text>
<text x="375.7" y="146.5">k</text>
<text x="377.1" y="146.5">1</text>
<text x="378.2" y="146.5">k2k</text>
<text x="413.2" y="148.2">11</text>
<text x="419.1" y="149.3">SH_CP</text>
<text x="434.1" y="149.3">Q0</text>
<text x="440.7" y="148.2">15</text>
<text x="51.9" y="153.2">330n</text>
<text x="413" y="155.8">12</text>
<text x="413" y="150.7">14</text>
<text x="419.1" y="151.8">DS</text>
<text x="434.1" y="151.8">Q1</text>
<text x="434.1" y="154.4">Q2</text>
<text x="440.7" y="150.7">1</text>
<text x="440.7" y="153.3">2</text>
<text x="440.7" y="155.8">3</text>
<text x="82.4" y="158.3">100n</text>
<text x="203.3" y="160.9">1</text>
<text x="216.1" y="159.5">COM</text>
<text x="224.8" y="160.9">16</text>
<text x="224.8" y="158.4">9</text>
<text x="359" y="156.2" transform="rotate(-90 359 156.2)">15</text>
<text x="361.6" y="156.2" transform="rotate(-90 361.6 156.2)">1</text>
<text x="364.1" y="156.2" transform="rotate(-90 364.1 156.2)">2</text>
<text x="366.6" y="156.2" transform="rotate(-90 366.6 156.2)">3</text>
<text x="369.2" y="156.2" transform="rotate(-90 369.2 156.2)">4</text>
<text x="371.7" y="156.2" transform="rotate(-90 371.7 156.2)">5</text>
<text x="374.3" y="156.2" transform="rotate(-90 374.3 156.2)">6</text>
<text x="376.8" y="156.2" transform="rotate(-90 376.8 156.2)">7</text>
<text x="379.3" y="156.2" transform="rotate(-90 379.3 156.2)">9</text>
<text x="419.1" y="156.9">ST_CP</text>
<text x="434.1" y="156.9">Q3</text>
<text x="434.1" y="159.5">Q4</text>
<text x="440.7" y="158.4">4</text>
<text x="440.7" y="160.9">5</text>
<text x="203.3" y="163.4">2</text>
<text x="203.3" y="166">3</text>
<text x="208.3" y="162">1B</text>
<text x="208.3" y="164.5">2B</text>
<text x="208.3" y="167.1">3B</text>
<text x="218.3" y="162">1C</text>
<text x="218.3" y="164.5">2C</text>
<text x="218.3" y="167.1">3C</text>
<text x="224.8" y="163.4">15</text>
<text x="224.8" y="166">14</text>
<text x="255.5" y="166">31</text>
<text x="255.5" y="163.4">30</text>
<text x="261.7" y="167.1">PD1/TXD/PCINT17</text>
<text x="261.7" y="164.5">PD0/RXD/PCINT16</text>
<text x="291.1" y="164.5">PB0/ICP1/CLKO/PCINT0</text>
<text x="296.5" y="167.1">PB1/OC1A/PCINT1</text>
<text x="318.8" y="163.4">12</text>
<text x="318.8" y="166">13</text>
<text x="360.1" y="162.8" transform="rotate(-90 360.1 162.8)">Q0</text>
<text x="362.7" y="162.8" transform="rotate(-90 362.7 162.8)">Q1</text>
<text x="365.2" y="162.8" transform="rotate(-90 365.2 162.8)">Q2</text>
<text x="367.7" y="162.8" transform="rotate(-90 367.7 162.8)">Q3</text>
<text x="370.3" y="162.8" transform="rotate(-90 370.3 162.8)">Q4</text>
<text x="372.8" y="162.8" transform="rotate(-90 372.8 162.8)">Q5</text>
<text x="375.4" y="162.8" transform="rotate(-90 375.4 162.8)">Q6</text>
<text x="377.9" y="162.8" transform="rotate(-90 377.9 162.8)">Q7</text>
<text x="380.4" y="163.2" transform="rotate(-90 380.4 163.2)">Q7'</text>
<text x="383.7" y="164.3">74HC595</text>
<text x="413" y="166">10</text>
<text x="419.1" y="167.1">MR</text>
<text x="434.1" y="162">Q5</text>
<text x="434.1" y="164.5">Q6</text>
<text x="434.1" y="167.1">Q7</text>
<text x="440.7" y="163.4">6</text>
<text x="440.7" y="166">7</text>
<text x="203.3" y="168.5">4</text>
<text x="203.3" y="171.1">5</text>
<text x="203.3" y="173.6">6</text>
<text x="208.3" y="169.6">4B</text>
<text x="208.3" y="172.2">5B</text>
<text x="218.3" y="169.6">4C</text>
<text x="218.3" y="172.2">5C</text>
<text x="224.8" y="168.5">13</text>
<text x="224.8" y="171.1">12</text>
<text x="224.8" y="173.6">11</text>
<text x="255.5" y="168.5">32</text>
<text x="256.7" y="173.6">2</text>
<text x="256.7" y="171.1">1</text>
<text x="261.7" y="172.2">PD3/INT1/OC2B/PCINT19</text>
<text x="261.7" y="169.6">PD2/INT0/PCINT18</text>
<text x="290.5" y="172.2">PB3/MOSI/OC2A/PCINT3</text>
<text x="293.1" y="169.6">PB2/SS/OC1B/PCINT2</text>
<text x="318.8" y="171.1">15</text>
<text x="318.8" y="168.5">14</text>
<text x="318.8" y="173.6">16</text>
<text x="413" y="168.5">13</text>
<text x="417.6" y="173.6">74HC595</text>
<text x="419.1" y="169.6">OE</text>
<text x="433.7" y="169.6">Q7'</text>
<text x="440.7" y="168.5">9</text>
<text x="203.3" y="176.1">7</text>
<text x="208.3" y="174.7">6B</text>
<text x="208.3" y="177.2">7B</text>
<text x="218.3" y="174.7">6C</text>
<text x="218.3" y="177.2">7C</text>
<text x="224.8" y="176.1">10</text>
<text x="255.5" y="178.7">10</text>
<text x="256.7" y="176.1">9</text>
<text x="261.7" y="179.8">PD6/AIN0/OC0A/PCINT22</text>
<text x="261.7" y="177.2">PD5/T1/OC0B/PCINT21</text>
<text x="261.7" y="174.7">PD4/T0/XCK/PCINT20</text>
<text x="288.4" y="179.8">PB6/TOSC1/XTAL1/PCINT6</text>
<text x="296.9" y="174.7">PB4/MISO/PCINT4</text>
<text x="297.9" y="177.2">PB5/SCK/PCINT5</text>
<text x="318.8" y="176.1">17</text>
<text x="318.8" y="178.7">7</text>
<text x="360.1" y="177.8" transform="rotate(-90 360.1 177.8)">SH_CP</text>
<text x="362.7" y="177.8" transform="rotate(-90 362.7 177.8)">DS</text>
<text x="367.7" y="177.8" transform="rotate(-90 367.7 177.8)">ST_CP</text>
<text x="377.9" y="177.8" transform="rotate(-90 377.9 177.8)">MR</text>
<text x="380.4" y="177.8" transform="rotate(-90 380.4 177.8)">OE</text>
<text x="206.9" y="181.2">ULN2003A</text>
<text x="255.7" y="181.2">11</text>
<text x="261.7" y="182.3">PD7/AIN1/PCINT23</text>
<text x="288.4" y="182.3">PB7/TOSC2/XTAL2/PCINT7</text>
<text x="318.8" y="181.2">8</text>
<text x="359" y="183.7" transform="rotate(-90 359 183.7)">11</text>
<text x="361.6" y="183.9" transform="rotate(-90 361.6 183.9)">14</text>
<text x="366.6" y="183.9" transform="rotate(-90 366.6 183.9)">12</text>
<text x="376.8" y="183.9" transform="rotate(-90 376.8 183.9)">10</text>
<text x="379.3" y="183.9" transform="rotate(-90 379.3 183.9)">13</text>
<text x="100.2" y="191.3">100n</text>
<text x="120.5" y="191.3">100n</text>
<text x="140.8" y="191.3">100n</text>
<text x="163.7" y="191.3">100n</text>
<text x="181.4" y="191.3">100n</text>
<text x="255.5" y="188.8">18</text>
<text x="255.5" y="186.3">20</text>
<text x="261.7" y="189.9">AVCC</text>
<text x="261.7" y="187.4">AREF</text>
<text x="296.5" y="189.9">PC1/ADC1/PCINT9</text>
<text x="296.5" y="187.4">PC0/ADC0/PCINT8</text>
<text x="318.8" y="191.4">25</text>
<text x="318.8" y="188.8">24</text>
<text x="318.8" y="186.3">23</text>
<text x="412.5" y="188.8">22u</text>
<text x="255.5" y="193.9">19</text>
<text x="255.5" y="196.5">22</text>
<text x="261.7" y="195">ADC6</text>
<text x="261.7" y="197.6">ADC7</text>
<text x="290.3" y="197.6">PC4/ADC4/SDA/PCINT12</text>
<text x="295.3" y="192.5">PC2/ADC2/PCINT10</text>
<text x="295.5" y="195">PC3/ADC3/PCINT11</text>
<text x="318.8" y="196.5">27</text>
<text x="318.8" y="193.9">26</text>
<text x="290.5" y="200.1">PC5/ADC5/SCL/PCINT13</text>
<text x="293.9" y="202.6">PC6/RESET/PCINT14</text>
<text x="318.8" y="201.5">29</text>
<text x="318.8" y="199">28</text>
<text x="351.6" y="202.5">1k</text>
<text x="412.5" y="201.5">100n</text>
<text x="260.2" y="206.5">ATMEGA328P</text>
<text x="359.2" y="207.6">1k</text>
<text x="265.3" y="215.2">1k</text>
<text x="348.1" y="215.1">10p</text>
<text x="358.3" y="215.1">10p</text>
<text x="252.6" y="219.2">10mkF</text>
<text x="267.8" y="224.3">100n</text>
<text x="326" y="224.8" transform="rotate(-90 326 224.8)">4</text>
<text x="320.2" y="229.5">3</text>
<text x="336.5" y="232">1</text>
<text x="303.3" y="238">1k</text>
<text x="320.2" y="234.6">2</text>
<text x="359.2" y="238">120k</text>
<text x="326" y="241.2" transform="rotate(-90 326 241.2)">8</text>
<text x="334.2" y="243.4">LM358</text>
<text x="255.1" y="256">na termoparu fena</text>
<text x="326" y="257.8" transform="rotate(-90 326 257.8)">4</text>
<text x="341.4" y="252">10K</text>
<text x="250.5" y="261.1">na termoparu payalnika</text>
<text x="320.2" y="262.5">5</text>
<text x="320.2" y="267.6">6</text>
<text x="336.5" y="265">7</text>
<text x="303.3" y="271.1">1k</text>
<text x="326" y="274.2" transform="rotate(-90 326 274.2)">8</text>
<text x="334.2" y="276.4">LM358</text>
<text x="361.7" y="276.1">120k</text>
<text x="341.4" y="285">10K</text>
</g>
</svg>
